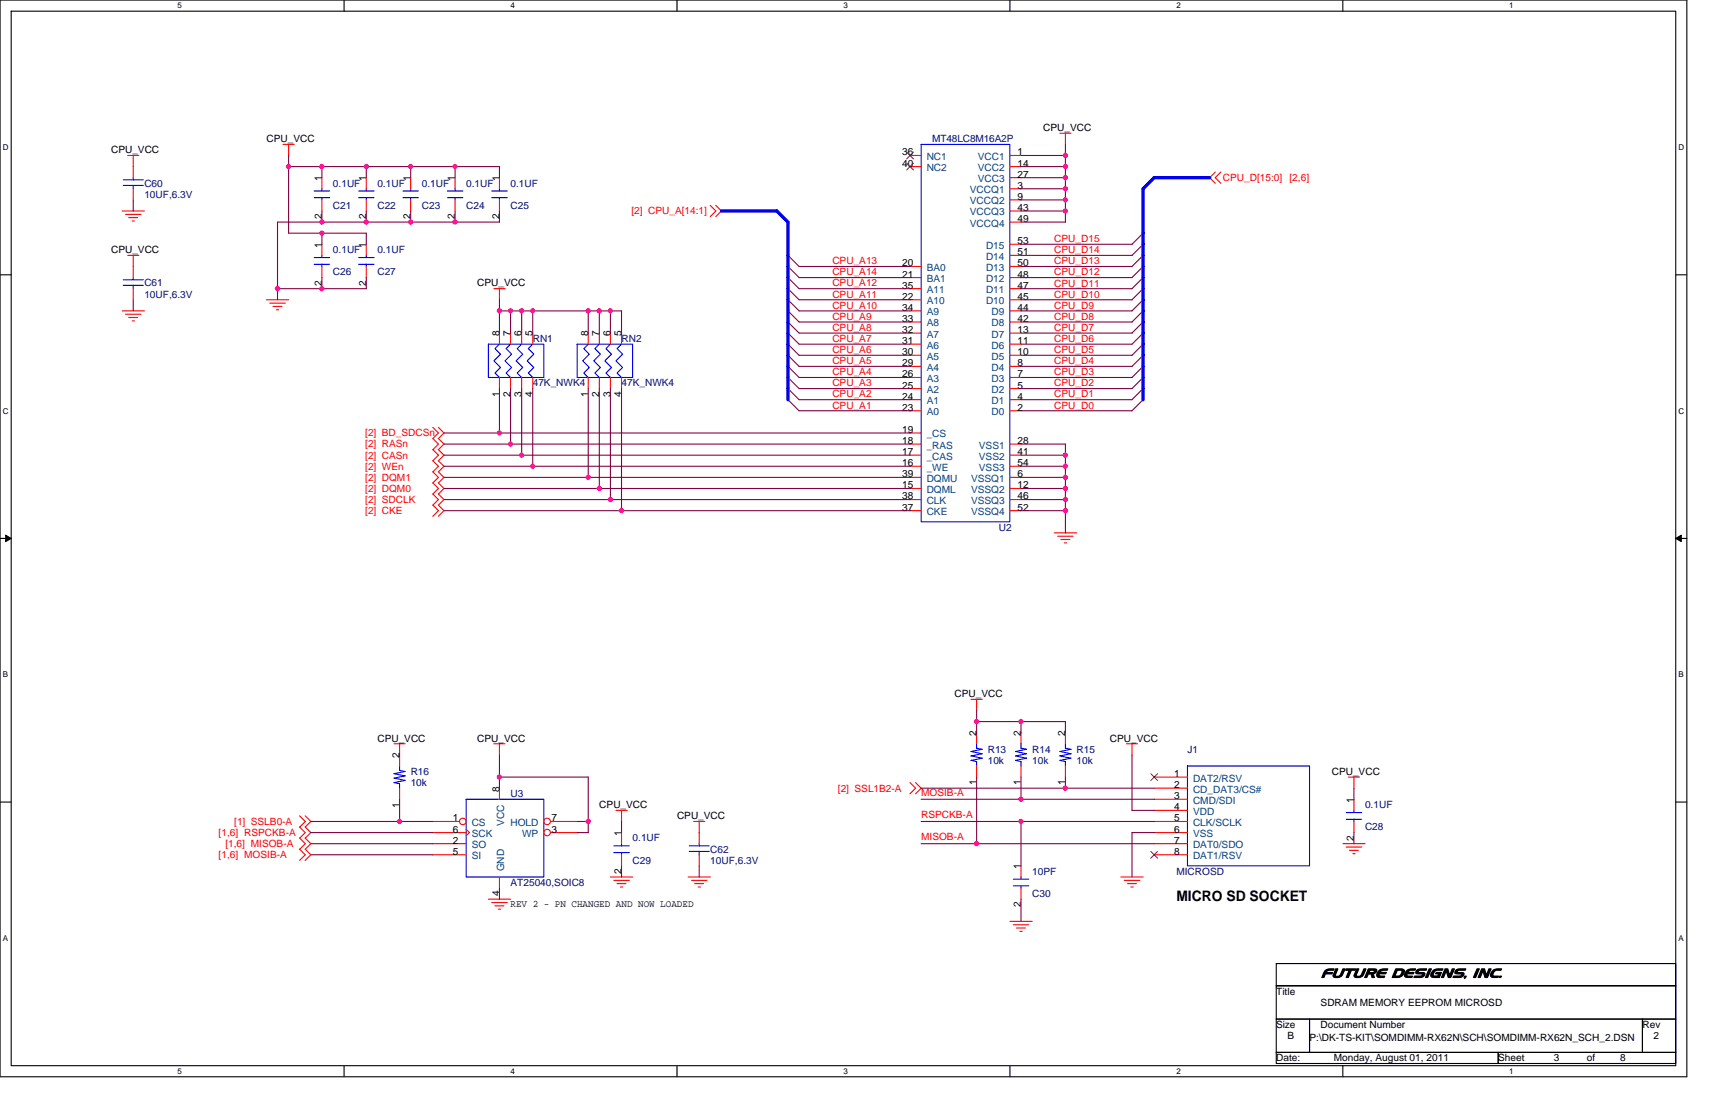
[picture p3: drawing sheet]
<svg xmlns="http://www.w3.org/2000/svg" width="432mm" height="279mm" viewBox="0 0 432 279" stroke-linecap="round" stroke-linejoin="round" font-family="sans-serif">
<path d="M0 0h424.7v271h-424.7zM2.8 2.8h419.1v265.4h-419.1z" fill="none" stroke="#000" stroke-width=".28"/>
<g fill="#fff">
<path d="M44.7 .3h1.1v2.2h-1.1z"/>
<path d="M44.7 268.5h1.1v2.3h-1.1z"/>
</g>
<path d="M86.6 0v2.8M86.6 268.2v2.8" fill="none" stroke="#000" stroke-width=".28"/>
<g fill="#fff">
<path d="M128.5 .3h1.2v2.2h-1.2z"/>
<path d="M128.5 268.5h1.2v2.3h-1.2z"/>
</g>
<path d="M170.5 0v2.8M170.5 268.2v2.8" fill="none" stroke="#000" stroke-width=".28"/>
<g fill="#fff">
<path d="M212.4 .3h1.1v2.2h-1.1z"/>
<path d="M212.4 268.5h1.1v2.3h-1.1z"/>
</g>
<path d="M254.3 0v2.8M254.3 268.2v2.8" fill="none" stroke="#000" stroke-width=".28"/>
<g fill="#fff">
<path d="M296.2 .3h1.1v2.2h-1.1z"/>
<path d="M296.2 268.5h1.1v2.3h-1.1z"/>
</g>
<path d="M338.1 0v2.8M338.1 268.2v2.8" fill="none" stroke="#000" stroke-width=".28"/>
<g fill="#fff">
<path d="M380 .3h1.1v2.2h-1.1z"/>
<path d="M380 268.5h1.1v2.3h-1.1z"/>
<path d="M.7 36h1.5v2.2h-1.5z"/>
<path d="M422.6 36h1.5v2.2h-1.5z"/>
<path d="M.7 102.3h1.5v2.3h-1.5z"/>
<path d="M422.6 102.3h1.5v2.3h-1.5z"/>
</g>
<path d="M0 69.2h2.8M421.9 69.2h2.8" fill="none" stroke="#000" stroke-width=".28"/>
<g fill="#fff">
<path d="M.7 168.7h1.4v2.2h-1.4z"/>
<path d="M422.6 168.7h1.3v2.2h-1.3z"/>
</g>
<path d="M0 135.5h2.8M421.9 135.5h2.8" fill="none" stroke="#000" stroke-width=".28"/>
<path d="M1.4 134.7l1.4 .8-1.4 .8zM421.9 135.5l1.4-.8v1.6z" fill="#000" stroke="#000" stroke-width=".25"/>
<g fill="#fff">
<path d="M.7 235.1h1.4v2.2h-1.4z"/>
<path d="M422.6 235.1h1.4v2.2h-1.4z"/>
</g>
<path d="M0 201.9h2.8M421.9 201.9h2.8M321.3 242.5h100.6v5.6h-100.6zM321.3 248.1h100.6v8.4h-100.6zM321.3 256.5h8.4v8.4h-8.4zM329.7 256.5h83.8v8.4h-83.8zM413.5 256.5h8.4v8.4h-8.4zM321.3 264.9h55.9v2.8h-55.9zM377.2 264.9h44.7v2.8h-44.7z" fill="none" stroke="#000" stroke-width=".28"/>
<g fill="none" stroke="#f00" stroke-width=".28">
<path d="M32.2 39.1h2.8M33.5 39.1v5.6M71.3 36.3h2.8M72.7 36.3v2.9M229.1 39.1h2.8M254.3 39.1h2.8M266.8 33.5h2.9M268.2 33.5v2.9M30.8 53.1h5.6M31.6 54h3.9M32.4 54.8h2.3M33.3 55.6h.5"/>
<path d="M33.5 47.5v2.8M81 44.7v2.8M81 50.3v2.8M92.2 44.7v2.8M92.2 50.3v2.8M103.4 44.7v2.8M103.4 50.3v2.8M114.6 44.7v2.8M114.6 50.3v2.8M125.8 44.7v2.8M125.8 50.3v2.8M178.8 51.7l1.4 1.4-1.4 1.4"/>
<path d="M180.2 51.7l1.4 1.4-1.4 1.4M229.1 41.9h2.8M254.3 53.1h2.8M254.3 41.9h2.8M254.3 44.7h2.8M254.3 50.3h2.8M254.3 47.5h2.8M254.3 55.9h2.8M306 43.3l-1.4 1.4 1.4 1.4M307.4 43.3l-1.4 1.4 1.4 1.4M30.8 78.3h5.6M31.6 79.1h3.9"/>
<path d="M32.2 64.3h2.8M32.4 79.9h2.3M33.5 64.3v5.6M33.5 72.7v2.8M67.1 75.5h5.6M67.9 76.3h3.9M68.7 77.1h2.3M69.6 78h.6M81 61.5v2.8M81 67.1v2.8M92.2 61.5v2.8M92.2 67.1v2.8"/>
<path d="M124.4 72.7h2.8M125.8 72.7v2.8M229.1 72.7h2.8M229.1 75.5h2.8M229.1 78.3h2.8M229.1 67.1h2.8M229.1 69.9h2.8M254.3 72.7h2.8M254.3 75.5h2.8M254.3 78.3h2.8M254.3 64.3h2.8M254.3 67.1h2.8"/>
<path d="M254.3 69.9h2.8M254.3 61.5h2.8M33.3 80.8h.5M125.8 83.8v2.8M125.8 95v2.8M128.5 83.8v2.8M128.5 95v2.8M131.3 83.8v2.8M131.3 95v2.8M134.1 83.8v2.8M134.1 95v2.8M148.1 83.8v2.8"/>
<path d="M148.1 95v2.8M150.9 83.8v2.8M150.9 95v2.8M153.7 83.8v2.8M153.7 95v2.8M156.5 83.8v2.8M156.5 95v2.8M229.1 86.6h2.8M229.1 83.8h2.8M229.1 81h2.8M229.1 95h2.8M229.1 89.4h2.8"/>
<path d="M229.1 92.2h2.8M229.1 97.8h2.8M254.3 86.6h2.8M254.3 83.8h2.8M254.3 81h2.8M254.3 95h2.8M254.3 89.4h2.8M254.3 92.2h2.8M254.3 97.8h2.8M109 107.6l1.4 1.4-1.4 1.4M109 110.4l1.4 1.4-1.4 1.4 1.4 1.4-1.4 1.4M109 116l1.4 1.4-1.4 1.4"/>
<path d="M109 118.7l1.4 1.5-1.4 1.4M110.4 107.6l1.4 1.4-1.4 1.4M110.4 110.4l1.4 1.4-1.4 1.4 1.4 1.4-1.4 1.4M110.4 116l1.4 1.4-1.4 1.4M110.4 118.7l1.4 1.5-1.4 1.4M229.1 100.6h2.8M229.1 103.4h2.8M229.1 109h2.8M229.1 111.8h2.8M229.1 114.6h2.8M229.1 117.4h2.8M254.3 100.6h2.8"/>
<path d="M254.3 103.4h2.8M254.3 111.8h2.8M254.3 114.6h2.8M254.3 117.4h2.8M109 121.5l1.4 1.5-1.4 1.4M109 124.3l1.4 1.5-1.4 1.4 1.4 1.3-1.4 1.5M110.4 121.5l1.4 1.5-1.4 1.4M110.4 124.3l1.4 1.5-1.4 1.4 1.4 1.3-1.4 1.5M229.1 123h2.8M229.1 125.8h2.8M229.1 120.2h2.8M229.1 128.5h2.8"/>
<path d="M254.3 123h2.8M254.3 125.8h2.8M254.3 120.2h2.8M254.3 128.5h2.8M265.5 134.1h5.6M266.3 135h3.9M267.1 135.8h2.3M268 136.7h.5M244.5 176h2.8M245.9 176v2.9M99.2 187.2h2.8M100.6 187.2v5.6"/>
<path d="M100.6 198.4v2.8M124.3 187.2h2.8M125.8 187.2v2.8M125.8 198.4v2.8M229.1 197l1.4 1.4-1.4 1.4M230.5 197l1.4 1.4-1.4 1.4M245.9 184.4v2.8M245.9 192.8v2.8M257.1 184.4v2.8M257.1 192.8v2.8M268.2 184.4v2.8M268.2 192.8v2.8"/>
<path d="M283.6 187.2h2.8M285 187.2v2.8M290.6 195.6h8.4M290.6 198.4h8.4M339.5 195.6h2.8M340.9 195.6v2.8M75.4 210.9l1.5 1.5-1.5 1.3 1.5 1.5-1.5 1.4M75.4 208.2l1.5 1.4-1.5 1.4M75.4 205.4l1.5 1.4-1.5 1.4M76.8 210.9l1.5 1.5-1.5 1.3 1.5 1.5-1.5 1.4M76.8 208.2l1.5 1.4-1.5 1.4M76.8 205.4l1.5 1.4-1.5 1.4"/>
<path d="M109 212.4h8.4M109 206.8h6.7M109 209.6h8.4M109 215.2h8.4M117.4 208.7l.8 .9-.8 .8M138.6 206.8h6.7M138.6 209.6h6.7M155.1 204h2.8M156.5 204v2.8M156.5 209.6v2.8M156.5 215.2v2.8M174.6 206.8h2.9"/>
<path d="M176 215.2v2.8M176 206.8v5.6M257.1 218v2.7M290.6 204h8.4M290.6 212.4h8.4M290.6 206.8h8.4M290.6 201.2h8.4M290.6 209.6h8.4M290.6 215.2h8.4M338.1 212.4h5.6M338.9 213.2h4M339.7 214h2.3"/>
<path d="M340.6 214.9h.6M340.9 201.2v2.8M340.9 206.8v2.8M123 226.3h5.6M123.8 227.2h3.9M124.6 228h2.3M125.5 228.9h.5M125.8 220.7v2.8M153.7 220.7h5.6M154.5 221.6h4M155.3 222.4h2.3M156.2 223.3h.6"/>
<path d="M173.2 220.7h5.7M174.1 221.6h3.9M174.9 222.4h2.3M175.8 223.3h.5M254.3 231.9h5.6M255.1 232.8h3.9M255.9 233.6h2.3M256.8 234.4h.6M257.1 223.5v2.8M282.2 220.7h5.6M283.1 221.6h3.9M283.9 222.4h2.2"/>
<path d="M284.7 223.3h.6"/>
<circle cx="116.5" cy="206.8" r=".82"/>
<circle cx="137.8" cy="206.8" r=".82"/>
<circle cx="137.8" cy="209.6" r=".82"/>
</g>
<g fill="none" stroke="#00f" stroke-width=".28">
<path d="M231.9 36.3h22.4v95h-22.4zM31 46.7h5.1M31 45.3h5.1M33.5 44.7v.6M33.5 46.7v.8M79.1 48.1h3.9M79.1 49.8h3.9M81 47.5v.6M81 49.7v.6M90.3 48.1h3.9M90.3 49.8h3.9M92.2 47.5v.6"/>
<path d="M92.2 49.7v.6M101.5 48.1h3.9M101.5 49.8h3.9M103.4 47.5v.6M103.4 49.7v.6M112.6 48.1h3.9M112.6 49.8h3.9M114.6 47.5v.6M114.6 49.7v.6M123.8 48.1h3.9M123.8 49.8h3.9M125.8 47.5v.6"/>
<path d="M125.8 49.7v.6M31 71.8h5.1M31 70.4h5.1M33.5 69.9v.5M33.5 71.8v.9M79.1 64.8h3.9M79.1 66.5h3.9M81 64.3v.5M81 66.5v.6M90.3 64.8h3.9M90.3 66.5h3.9M92.2 64.3v.5"/>
<path d="M92.2 66.5v.6M123 86.6h13.9v8.4h-13.9zM125.8 86.6l-1.2 1.2 1.4 1.4-1.6 1.6 1.6 1.7-1.4 1.4 1.2 1.1M128.5 86.6l-1.1 1.2 1.4 1.4-1.7 1.6 1.7 1.7-1.4 1.4 1.1 1.1M131.3 86.6l-1.1 1.2 1.4 1.4-1.7 1.6 1.7 1.7-1.4 1.4 1.1 1.1M134.1 86.6l-1.1 1.2 1.4 1.4-1.7 1.6 1.7 1.7-1.4 1.4 1.1 1.1M145.3 86.6h14v8.4h-14zM148.1 86.6l-1.1 1.2 1.4 1.4-1.7 1.6 1.7 1.7-1.4 1.4 1.1 1.1M150.9 86.6l-1.1 1.2 1.4 1.4-1.7 1.6 1.7 1.7-1.4 1.4 1.1 1.1M153.7 86.6l-1.1 1.2 1.4 1.4-1.7 1.6 1.7 1.7-1.4 1.4 1.1 1.1M156.5 86.6l-1.1 1.2 1.4 1.4-1.7 1.6 1.7 1.7-1.4 1.4 1.1 1.1M99.2 197l1.4 .3v1.1"/>
<path d="M100.6 192.8v1.1l1.4 .3-2.8 .5 2.8 .6-2.8 .6 2.8 .5-2.8 .6M245.9 188.3l1.4 .3M245.9 187.2v1.2M247.3 188.6l-2.8 .5 2.8 .6-2.8 .6 2.8 .5-2.8 .6 1.4 .3v1.1M257 188.3l1.5 .3M257.1 187.2v1.2M258.5 190.8l-2.8 .6 1.4 .3v1.1M258.5 189.7l-2.8 .6 2.8 .6M258.5 188.6l-2.8 .5 2.8 .6M268.2 188.3l1.4 .3M268.2 187.2v1.2M269.7 188.6l-2.9 .6 2.8 .5-2.8 .6 2.8 .6-2.8 .5 1.4 .3v1.1"/>
<path d="M299 192.8h30.7v25.2h-30.7zM117.4 201.2h19.5v19.5h-19.5zM154.5 212.9h4M154.5 214.6h4M156.5 212.3v.6M156.5 214.6v.6M173.5 214.3h5.1M173.5 212.9h5.1M176 212.4v.5M176 214.3v.9M338.9 204.5h4M338.9 206.2h4"/>
<path d="M340.9 204v.5M340.9 206.2v.6M255.1 221.3h3.9M255.1 223h3.9M257.1 220.7v.6M257.1 223v.5"/>
</g>
<path d="M228.3 38.3l1.7 1.7M230 38.3l-1.7 1.7M228.3 41.1l1.7 1.7M230 41.1l-1.7 1.7M289.8 194.8l1.7 1.7M291.4 194.8l-1.7 1.7M289.8 214.3l1.7 1.7M291.4 214.3l-1.7 1.7" fill="none" stroke="#804000" stroke-width=".25"/>
<g fill="none" stroke="#800040" stroke-width=".28">
<path d="M72.7 39.1v19.6M257.1 39.1h11.2M268.2 36.3l.1 19.6h-11.2M33.5 50.3v2.8M72.7 41.9h53.1v2.8M72.7 58.7h19.5v2.8M81 53.1v2.8M81 58.7v2.8M81 41.9v2.8M92.2 53.1v2.8M92.2 41.9v2.8M103.4 53.1v2.8"/>
<path d="M103.4 41.9v2.8M114.6 53.1v2.8M114.6 41.9v2.8M125.8 53.1v2.8h-55.9v19.6M257.1 41.9h11.2M257.1 44.7h11.2M257.1 47.5h11.2M257.1 50.3h11.2M257.1 53.1h11.2M287.8 58.7l-2.8 2.8h-27.9M33.5 75.5v2.8M81 69.9v2.8"/>
<path d="M92.2 69.9v2.8M92.2 72.7h-22.3M125.8 75.5v8.4M125.8 78.3h30.7v5.6M128.5 78.3v5.6M131.3 78.3v5.6M134.1 78.3v5.6M148.1 78.3v5.6M150.9 78.3v5.6M153.7 78.3v5.6M198.4 78.2l2.8 2.8h28M198.4 75.4l2.8 2.9h28"/>
<path d="M198.4 72.6l2.8 2.9h28M198.4 69.8l2.8 2.9h28M198.4 67.1l2.8 2.8h28M198.4 64.3l2.8 2.8h28M257.1 72.7h27.9M257.1 78.3h27.9M257.1 64.3h27.9M287.8 78.3l-2.8 2.8-27.9-.1M287.8 72.7l-2.8 2.8h-27.9M287.8 67.1l-2.8 2.8h-27.9M287.8 64.3l-2.8 2.8h-27.9M287.8 61.5l-2.8 2.8"/>
<path d="M287.8 75.5l-2.8 2.8M287.8 69.9l-2.8 2.8M125.8 97.8v11.2M128.5 97.8v14M131.3 97.8v16.8M134.1 97.8v19.6M148.1 97.8v22.4M150.9 97.8v25.2M153.7 97.8v28M156.5 97.8v30.8M198.4 97.8l2.8 2.8h28M198.4 95l2.8 2.8h28"/>
<path d="M198.4 92.2l2.8 2.8h28M198.4 89.4l2.8 2.8h28M198.4 86.6l2.8 2.8h28M198.4 83.8l2.8 2.8h28M198.4 81l2.8 2.8h28M257.1 86.6h27.9M287.8 97.8l-2.8 2.8M287.8 95l-2.8 2.8h-27.9M287.8 92.2l-2.8 2.8h-27.9M287.8 89.4l-2.8 2.8h-27.9M287.8 86.6l-2.8 2.9-27.9-.1M287.8 83.8l-2.8 2.9"/>
<path d="M287.8 81l-2.8 2.9-27.9-.1M198.4 100.6l2.8 2.8h28M229.2 111.8h-117.4M229.2 109h-117.4M229.2 114.6h-117.4M229.2 117.4h-117.4M257.1 100.6h27.9M257.1 111.8h11.1v22.4M257.1 114.6h11.2M257.1 117.4h11.2M287.8 100.6l-2.8 2.8h-27.9M111.8 120.2h117.4"/>
<path d="M111.8 123h117.4M111.8 125.8h117.4M111.8 128.5h117.4M257.1 120.2h11.2M257.1 123h11.2M257.1 125.8h11.2M257.1 128.5h11.2M245.9 178.8v5.6M125.8 190v8.4M125.8 195.6h22.3v14M231.9 198.4h58.7M245.9 181.6h22.3v2.8"/>
<path d="M245.9 195.6v16.8M257.1 181.6v2.8M257.1 195.6v5.6M268.2 195.6v2.8M285 190v14h5.6M340.9 198.4v2.8M78.3 215.2h30.7M78.3 209.6h30.7M78.3 206.8h30.7M78.3 212.4h30.7M100.6 201.2v5.6M145.3 209.6h2.8"/>
<path d="M145.3 206.8h2.8M156.5 206.8v2.8M156.5 218v2.8M176 218v2.8M231.9 201.2h58.7M231.9 212.4h58.7M257.1 206.8v11.2M290.6 209.6h-5.6v11.2M290.6 206.8h-58.7M340.9 209.6v2.8M125.8 223.5v2.9M257.1 226.3v5.6"/>
</g>
<path d="M181.6 53.1h14l2.8 2.8v44.7M304.6 44.7h-14l-2.8 2.8v53.1" fill="none" stroke="#00f" stroke-width=".83"/>
<g fill="#f0f" stroke="#f0f" stroke-width=".28">
<circle cx="81" cy="58.7" r=".54"/>
<circle cx="103.4" cy="41.9" r=".54"/>
<circle cx="81" cy="41.9" r=".54"/>
<circle cx="92.2" cy="41.9" r=".54"/>
<circle cx="69.9" cy="72.7" r=".54"/>
<circle cx="81" cy="72.7" r=".54"/>
<circle cx="81" cy="55.9" r=".54"/>
<circle cx="103.4" cy="55.9" r=".54"/>
<circle cx="114.6" cy="55.9" r=".54"/>
<circle cx="268.2" cy="39.1" r=".54"/>
<circle cx="268.2" cy="44.7" r=".54"/>
<circle cx="268.2" cy="41.9" r=".54"/>
<circle cx="268.2" cy="53.1" r=".54"/>
<circle cx="268.2" cy="114.6" r=".54"/>
<circle cx="268.2" cy="125.7" r=".54"/>
<circle cx="268.2" cy="122.9" r=".54"/>
<circle cx="268.2" cy="50.3" r=".54"/>
<circle cx="128.5" cy="111.8" r=".54"/>
<circle cx="125.7" cy="109" r=".54"/>
<circle cx="153.7" cy="125.7" r=".54"/>
<circle cx="134.1" cy="117.4" r=".54"/>
<circle cx="150.9" cy="122.9" r=".54"/>
<circle cx="131.3" cy="114.6" r=".54"/>
<circle cx="148.1" cy="120.1" r=".54"/>
<circle cx="156.5" cy="128.5" r=".54"/>
<circle cx="72.7" cy="41.9" r=".54"/>
<circle cx="114.6" cy="41.9" r=".54"/>
<circle cx="92.2" cy="55.9" r=".54"/>
<circle cx="268.2" cy="47.5" r=".54"/>
<circle cx="268.2" cy="117.4" r=".54"/>
<circle cx="268.2" cy="120.1" r=".54"/>
<circle cx="268.2" cy="128.5" r=".54"/>
<circle cx="125.7" cy="78.2" r=".54"/>
<circle cx="128.5" cy="78.2" r=".54"/>
<circle cx="131.3" cy="78.2" r=".54"/>
<circle cx="134.1" cy="78.2" r=".54"/>
<circle cx="148.1" cy="78.2" r=".54"/>
<circle cx="150.9" cy="78.2" r=".54"/>
<circle cx="153.7" cy="78.2" r=".54"/>
<circle cx="100.6" cy="206.8" r=".54"/>
<circle cx="148.1" cy="206.8" r=".54"/>
<circle cx="125.7" cy="195.6" r=".54"/>
<circle cx="245.9" cy="181.6" r=".54"/>
<circle cx="257.1" cy="181.6" r=".54"/>
<circle cx="268.2" cy="198.4" r=".54"/>
<circle cx="257.1" cy="206.8" r=".54"/>
<circle cx="257.1" cy="201.2" r=".54"/>
<circle cx="245.9" cy="212.4" r=".54"/>
</g>
<text font-size="3.6" x="296.2" y="226.9">MICRO SD SOCKET</text>
<text font-size="3.3" x="332.5" y="246.1">FUTURE DESIGNS, INC.</text>
<g font-size="2.5">
<text x="67.1" y="35.8">CPU_VCC</text>
<text x="262.7" y="33">CPU_VCC</text>
<text x="28" y="38.6">CPU_VCC</text>
<text x="227.2" y="39.1">36</text>
<text x="227.2" y="41.9">40</text>
<text x="256.2" y="39.1">1</text>
<text x="256.2" y="41.9">14</text>
<text x="81" y="45.6" transform="rotate(-90 81 45.6)">1</text>
<text x="92.2" y="45.6" transform="rotate(-90 92.2 45.6)">1</text>
<text x="103.4" y="45.6" transform="rotate(-90 103.4 45.6)">1</text>
<text x="114.6" y="45.6" transform="rotate(-90 114.6 45.6)">1</text>
<text x="125.7" y="45.6" transform="rotate(-90 125.7 45.6)">1</text>
<text x="256.2" y="44.7">27</text>
<text x="256.2" y="47.5">3</text>
<text x="256.2" y="53.1">43</text>
<text x="256.2" y="50.3">9</text>
<text x="81" y="55.2" transform="rotate(-90 81 55.2)">2</text>
<text x="92.2" y="55.2" transform="rotate(-90 92.2 55.2)">2</text>
<text x="103.4" y="55.2" transform="rotate(-90 103.4 55.2)">2</text>
<text x="114.6" y="55.2" transform="rotate(-90 114.6 55.2)">2</text>
<text x="125.7" y="55.2" transform="rotate(-90 125.7 55.2)">2</text>
<text x="256.2" y="55.9">49</text>
<text x="28" y="63.7">CPU_VCC</text>
<text x="81" y="62.3" transform="rotate(-90 81 62.3)">1</text>
<text x="92.2" y="62.3" transform="rotate(-90 92.2 62.3)">1</text>
<text x="256.2" y="61.5">53</text>
<text x="256.2" y="64.3">51</text>
<text x="81" y="71.9" transform="rotate(-90 81 71.9)">2</text>
<text x="92.2" y="71.9" transform="rotate(-90 92.2 71.9)">2</text>
<text x="227.2" y="67.1">20</text>
<text x="227.2" y="69.8">21</text>
<text x="256.2" y="69.8">48</text>
<text x="256.2" y="67.1">50</text>
<text x="120.2" y="72.1">CPU_VCC</text>
<text x="227.2" y="72.6">35</text>
<text x="227.2" y="75.4">22</text>
<text x="256.2" y="72.6">47</text>
<text x="256.2" y="75.4">45</text>
<text x="227.2" y="83.8">32</text>
<text x="227.2" y="81">33</text>
<text x="227.2" y="78.2">34</text>
<text x="256.2" y="81">42</text>
<text x="256.2" y="83.8">13</text>
<text x="256.2" y="78.2">44</text>
<text x="125.7" y="84.7" transform="rotate(-90 125.7 84.7)">8</text>
<text x="128.5" y="84.7" transform="rotate(-90 128.5 84.7)">7</text>
<text x="131.3" y="84.7" transform="rotate(-90 131.3 84.7)">6</text>
<text x="134.1" y="84.7" transform="rotate(-90 134.1 84.7)">5</text>
<text x="148.1" y="84.7" transform="rotate(-90 148.1 84.7)">8</text>
<text x="150.9" y="84.7" transform="rotate(-90 150.9 84.7)">7</text>
<text x="153.7" y="84.7" transform="rotate(-90 153.7 84.7)">6</text>
<text x="156.5" y="84.7" transform="rotate(-90 156.5 84.7)">5</text>
<text x="227.2" y="86.6">31</text>
<text x="227.2" y="89.4">30</text>
<text x="256.2" y="89.4">10</text>
<text x="256.2" y="86.6">11</text>
<text x="227.2" y="95">26</text>
<text x="227.2" y="92.2">29</text>
<text x="256.2" y="92.2">8</text>
<text x="256.2" y="95">7</text>
<text x="125.7" y="99.9" transform="rotate(-90 125.7 99.9)">1</text>
<text x="128.5" y="99.9" transform="rotate(-90 128.5 99.9)">2</text>
<text x="131.3" y="99.9" transform="rotate(-90 131.3 99.9)">3</text>
<text x="134.1" y="99.9" transform="rotate(-90 134.1 99.9)">4</text>
<text x="148.1" y="99.9" transform="rotate(-90 148.1 99.9)">1</text>
<text x="150.9" y="99.9" transform="rotate(-90 150.9 99.9)">2</text>
<text x="153.7" y="99.9" transform="rotate(-90 153.7 99.9)">3</text>
<text x="156.5" y="99.9" transform="rotate(-90 156.5 99.9)">4</text>
<text x="227.2" y="97.8">25</text>
<text x="227.2" y="100.6">24</text>
<text x="256.2" y="97.8">5</text>
<text x="256.2" y="100.6">4</text>
<text x="227.2" y="103.4">23</text>
<text x="256.2" y="103.4">2</text>
<text x="227.2" y="109">19</text>
<text x="227.2" y="111.8">18</text>
<text x="256.2" y="111.8">28</text>
<text x="227.2" y="114.6">17</text>
<text x="227.2" y="117.3">16</text>
<text x="256.2" y="114.6">41</text>
<text x="256.2" y="117.3">54</text>
<text x="227.2" y="122.9">15</text>
<text x="227.2" y="125.7">38</text>
<text x="227.2" y="120.1">39</text>
<text x="256.2" y="122.9">12</text>
<text x="256.2" y="120.1">6</text>
<text x="256.2" y="125.7">46</text>
<text x="227.2" y="128.5">37</text>
<text x="256.2" y="128.5">52</text>
<text x="240.3" y="175.5">CPU_VCC</text>
<text x="245.9" y="185.3" transform="rotate(-90 245.9 185.3)">2</text>
<text x="257" y="185.3" transform="rotate(-90 257 185.3)">2</text>
<text x="268.2" y="185.3" transform="rotate(-90 268.2 185.3)">2</text>
<text x="95" y="186.7">CPU_VCC</text>
<text x="100.6" y="190.9" transform="rotate(-90 100.6 190.9)">2</text>
<text x="120.2" y="186.7">CPU_VCC</text>
<text x="279.4" y="186.7">CPU_VCC</text>
<text x="245.9" y="197.7" transform="rotate(-90 245.9 197.7)">1</text>
<text x="257" y="197.7" transform="rotate(-90 257 197.7)">1</text>
<text x="268.2" y="197.7" transform="rotate(-90 268.2 197.7)">1</text>
<text x="295.6" y="195.6">1</text>
<text x="335.3" y="195.1">CPU_VCC</text>
<text x="100.6" y="203.3" transform="rotate(-90 100.6 203.3)">1</text>
<text x="125.7" y="199.2" transform="rotate(-90 125.7 199.2)">8</text>
<text x="150.9" y="203.4">CPU_VCC</text>
<text x="295.6" y="198.4">2</text>
<text x="295.6" y="201.2">3</text>
<text x="295.6" y="204">4</text>
<text x="340.9" y="202" transform="rotate(-90 340.9 202)">1</text>
<text x="114" y="206.8">1</text>
<text x="114" y="209.5">6</text>
<text x="138.9" y="209.5">3</text>
<text x="138.9" y="206.8">7</text>
<text x="170.5" y="206.2">CPU_VCC</text>
<text x="295.6" y="206.8">5</text>
<text x="295.6" y="209.5">6</text>
<text x="114" y="215.1">5</text>
<text x="114" y="212.3">2</text>
<text x="156.5" y="210.4" transform="rotate(-90 156.5 210.4)">1</text>
<text x="295.6" y="212.3">7</text>
<text x="295.6" y="215.1">8</text>
<text x="340.9" y="211.6" transform="rotate(-90 340.9 211.6)">2</text>
<text x="156.5" y="220" transform="rotate(-90 156.5 220)">2</text>
<text x="257" y="218.8" transform="rotate(-90 257 218.8)">1</text>
<text x="125.7" y="225.6" transform="rotate(-90 125.7 225.6)">4</text>
<text x="128.5" y="228.3">REV 2 - PN CHANGED AND NOW LOADED</text>
<text x="257" y="228.4" transform="rotate(-90 257 228.4)">2</text>
<text x="321.3" y="250.4">Title</text>
<text x="332.5" y="253.2">SDRAM MEMORY EEPROM MICROSD</text>
<text x="321.3" y="258.8">Size</text>
<text x="324.1" y="261.6">B</text>
<text x="329.7" y="262.1">P:\DK-TS-KIT\SOMDIMM-RX62N\SCH\SOMDIMM-RX62N_SCH_2.DSN</text>
<text x="332.5" y="258.8">Document Number</text>
<text x="413.5" y="258.8">Rev</text>
<text x="416.3" y="261.6">2</text>
<text x="321.3" y="267.1">Date:</text>
<text x="335.9" y="267.1">Monday, August 01, 2011</text>
<text x="377.2" y="267.1">Sheet</text>
<text x="391.2" y="267.1">3</text>
<text x="399.6" y="267.1">of</text>
<text x="407.9" y="267.1">8</text>
</g>
<g font-size="2.5" fill="#000080">
<text x="234.7" y="35.8">MT48LC8M16A2P</text>
<text x="36.3" y="47">C60</text>
<text x="83.8" y="47">0.1UF</text>
<text x="95" y="47">0.1UF</text>
<text x="106.2" y="47">0.1UF</text>
<text x="117.4" y="47">0.1UF</text>
<text x="128.5" y="47">0.1UF</text>
<text x="36.3" y="49.8">10UF,6.3V</text>
<text x="83.8" y="52.6">C21</text>
<text x="95" y="52.6">C22</text>
<text x="106.2" y="52.6">C23</text>
<text x="117.4" y="52.6">C24</text>
<text x="128.5" y="52.6">C25</text>
<text x="83.8" y="63.7">0.1UF</text>
<text x="95" y="63.7">0.1UF</text>
<text x="83.8" y="69.3">C26</text>
<text x="95" y="69.3">C27</text>
<text x="36.3" y="72.1">C61</text>
<text x="36.3" y="74.9">10UF,6.3V</text>
<text x="134.1" y="86.1">RN1</text>
<text x="156.5" y="86.1">RN2</text>
<text x="134.1" y="97.3">47K_NWK4</text>
<text x="156.5" y="97.3">47K_NWK4</text>
<text x="251.5" y="133.6">U2</text>
<text x="248.7" y="189.5">R13</text>
<text x="259.9" y="189.5">R14</text>
<text x="271" y="189.5">R15</text>
<text x="299" y="189.5">J1</text>
<text x="103.4" y="195.1">R16</text>
<text x="103.4" y="197.8">10k</text>
<text x="248.7" y="192.3">10k</text>
<text x="259.9" y="192.3">10k</text>
<text x="271" y="192.3">10k</text>
<text x="128.5" y="200.6">U3</text>
<text x="343.7" y="203.4">0.1UF</text>
<text x="343.7" y="209">C28</text>
<text x="159.3" y="211.8">0.1UF</text>
<text x="178.8" y="214.6">C62</text>
<text x="159.3" y="217.4">C29</text>
<text x="178.8" y="217.4">10UF,6.3V</text>
<text x="259.9" y="220.2">10PF</text>
<text x="296.2" y="220.2">MICROSD</text>
<text x="128.5" y="223">AT25040,SOIC8</text>
<text x="259.9" y="225.8">C30</text>
</g>
<g font-size="2.5" fill="#004080">
<text x="233.3" y="40.3">NC1</text>
<text x="246.2" y="40.3">VCC1</text>
<text x="233.3" y="43.1">NC2</text>
<text x="246.2" y="43.1">VCC2</text>
<text x="246.2" y="45.8">VCC3</text>
<text x="244.2" y="51.4">VCCQ2</text>
<text x="244.2" y="48.6">VCCQ1</text>
<text x="244.2" y="54.2">VCCQ3</text>
<text x="244.2" y="57">VCCQ4</text>
<text x="248.3" y="62.6">D15</text>
<text x="248.3" y="65.4">D14</text>
<text x="233.3" y="68.2">BA0</text>
<text x="233.3" y="71">BA1</text>
<text x="248.3" y="71">D12</text>
<text x="248.3" y="68.2">D13</text>
<text x="233.3" y="73.8">A11</text>
<text x="233.3" y="76.6">A10</text>
<text x="248.3" y="73.8">D11</text>
<text x="248.3" y="76.6">D10</text>
<text x="233.3" y="82.2">A8</text>
<text x="233.3" y="79.4">A9</text>
<text x="249.7" y="82.2">D8</text>
<text x="249.7" y="79.4">D9</text>
<text x="233.3" y="87.8">A6</text>
<text x="233.3" y="85">A7</text>
<text x="249.7" y="87.8">D6</text>
<text x="249.7" y="85">D7</text>
<text x="233.3" y="90.6">A5</text>
<text x="233.3" y="93.3">A4</text>
<text x="249.7" y="90.6">D5</text>
<text x="249.7" y="93.3">D4</text>
<text x="233.3" y="96.1">A3</text>
<text x="233.3" y="98.9">A2</text>
<text x="233.3" y="101.7">A1</text>
<text x="249.7" y="96.1">D3</text>
<text x="249.7" y="98.9">D2</text>
<text x="249.7" y="101.7">D1</text>
<text x="233.3" y="104.5">A0</text>
<text x="249.7" y="104.5">D0</text>
<text x="233.3" y="110.1">_CS</text>
<text x="233.3" y="112.9">_RAS</text>
<text x="246.5" y="112.9">VSS1</text>
<text x="233.3" y="115.7">_CAS</text>
<text x="233.3" y="118.5">_WE</text>
<text x="246.5" y="115.7">VSS2</text>
<text x="246.5" y="118.5">VSS3</text>
<text x="233.3" y="124.1">DQML</text>
<text x="233.3" y="121.3">DQMU</text>
<text x="244.5" y="124.1">VSSQ2</text>
<text x="244.5" y="121.3">VSSQ1</text>
<text x="233.3" y="126.9">CLK</text>
<text x="233.3" y="129.7">CKE</text>
<text x="244.5" y="129.7">VSSQ4</text>
<text x="244.5" y="126.9">VSSQ3</text>
<text x="300.4" y="196.7">DAT2/RSV</text>
<text x="300.4" y="199.5">CD_DAT3/CS#</text>
<text x="300.4" y="202.3">CMD/SDI</text>
<text x="118.8" y="207.9">CS</text>
<text x="126.9" y="208" transform="rotate(-90 126.9 208)">VCC</text>
<text x="128.5" y="207.9">HOLD</text>
<text x="300.4" y="205.1">VDD</text>
<text x="300.4" y="207.9">CLK/SCLK</text>
<text x="118.8" y="210.7">SCK</text>
<text x="118.8" y="213.5">SO</text>
<text x="131.4" y="210.7">WP</text>
<text x="300.4" y="210.7">VSS</text>
<text x="300.4" y="213.5">DAT0/SDO</text>
<text x="118.8" y="216.3">SI</text>
<text x="126.9" y="219.4" transform="rotate(-90 126.9 219.4)">GND</text>
<text x="300.4" y="216.3">DAT1/RSV</text>
</g>
<g font-size="2.5" fill="#f00">
<text x="307.9" y="45.6">CPU_D[15:0]</text>
<text x="324.7" y="45.6">[2,6]</text>
<text x="159" y="54">[2] CPU_A[14:1]</text>
<text x="265.5" y="63.7">CPU_D14</text>
<text x="265.5" y="60.9">CPU_D15</text>
<text x="209.6" y="69.3">CPU_A14</text>
<text x="209.6" y="66.5">CPU_A13</text>
<text x="265.5" y="69.3">CPU_D12</text>
<text x="265.5" y="66.5">CPU_D13</text>
<text x="209.6" y="77.7">CPU_A10</text>
<text x="209.6" y="72.1">CPU_A12</text>
<text x="209.6" y="74.9">CPU_A11</text>
<text x="265.5" y="77.7">CPU_D9</text>
<text x="265.5" y="74.9">CPU_D10</text>
<text x="265.5" y="72.1">CPU_D11</text>
<text x="209.6" y="80.5">CPU_A9</text>
<text x="209.6" y="83.3">CPU_A8</text>
<text x="265.5" y="83.3">CPU_D7</text>
<text x="265.5" y="80.5">CPU_D8</text>
<text x="209.6" y="86.1">CPU_A7</text>
<text x="209.6" y="88.9">CPU_A6</text>
<text x="265.5" y="88.9">CPU_D5</text>
<text x="265.5" y="86.1">CPU_D6</text>
<text x="209.6" y="94.5">CPU_A4</text>
<text x="209.6" y="91.7">CPU_A5</text>
<text x="265.5" y="94.5">CPU_D3</text>
<text x="265.5" y="91.7">CPU_D4</text>
<text x="209.6" y="100.1">CPU_A2</text>
<text x="209.6" y="97.3">CPU_A3</text>
<text x="265.5" y="100.1">CPU_D1</text>
<text x="265.5" y="97.3">CPU_D2</text>
<text x="209.6" y="102.8">CPU_A1</text>
<text x="265.5" y="102.8">CPU_D0</text>
<text x="91.9" y="109.8">[2] BD_SDCSn</text>
<text x="91.9" y="112.6">[2] RASn</text>
<text x="91.9" y="115.4">[2] CASn</text>
<text x="91.9" y="118.2">[2] WEn</text>
<text x="91.9" y="121">[2] DQM1</text>
<text x="91.9" y="123.8">[2] DQM0</text>
<text x="91.9" y="126.6">[2] SDCLK</text>
<text x="91.9" y="129.4">[2] CKE</text>
<text x="211" y="199.2">[2] SSL1B2-A</text>
<text x="231.9" y="200.4">MOSIB-A</text>
<text x="59" y="207.6">[1] SSLB0-A</text>
<text x="231.9" y="206">RSPCKB-A</text>
<text x="55.1" y="210.4">[1,6] RSPCKB-A</text>
<text x="56.7" y="213.2">[1,6] MISOB-A</text>
<text x="231.9" y="211.5">MISOB-A</text>
<text x="55.1" y="216">[1,6] MOSIB-A</text>
</g>
<g font-size="2">
<text x="44.7" y="2.1">5</text>
<text x="128.5" y="2.1">4</text>
<text x="212.4" y="2.1">3</text>
<text x="296.2" y="2.1">2</text>
<text x="380" y="2.1">1</text>
<text x=".7" y="37.8">D</text>
<text x="422.6" y="37.8">D</text>
<text x=".7" y="104.1">C</text>
<text x="422.6" y="104.1">C</text>
<text x=".7" y="170.5">B</text>
<text x="422.6" y="170.5">B</text>
<text x=".7" y="236.9">A</text>
<text x="422.6" y="236.9">A</text>
<text x="44.7" y="270.3">5</text>
<text x="128.5" y="270.3">4</text>
<text x="212.4" y="270.3">3</text>
<text x="296.2" y="270.3">2</text>
<text x="380" y="270.3">1</text>
</g>
</svg>
